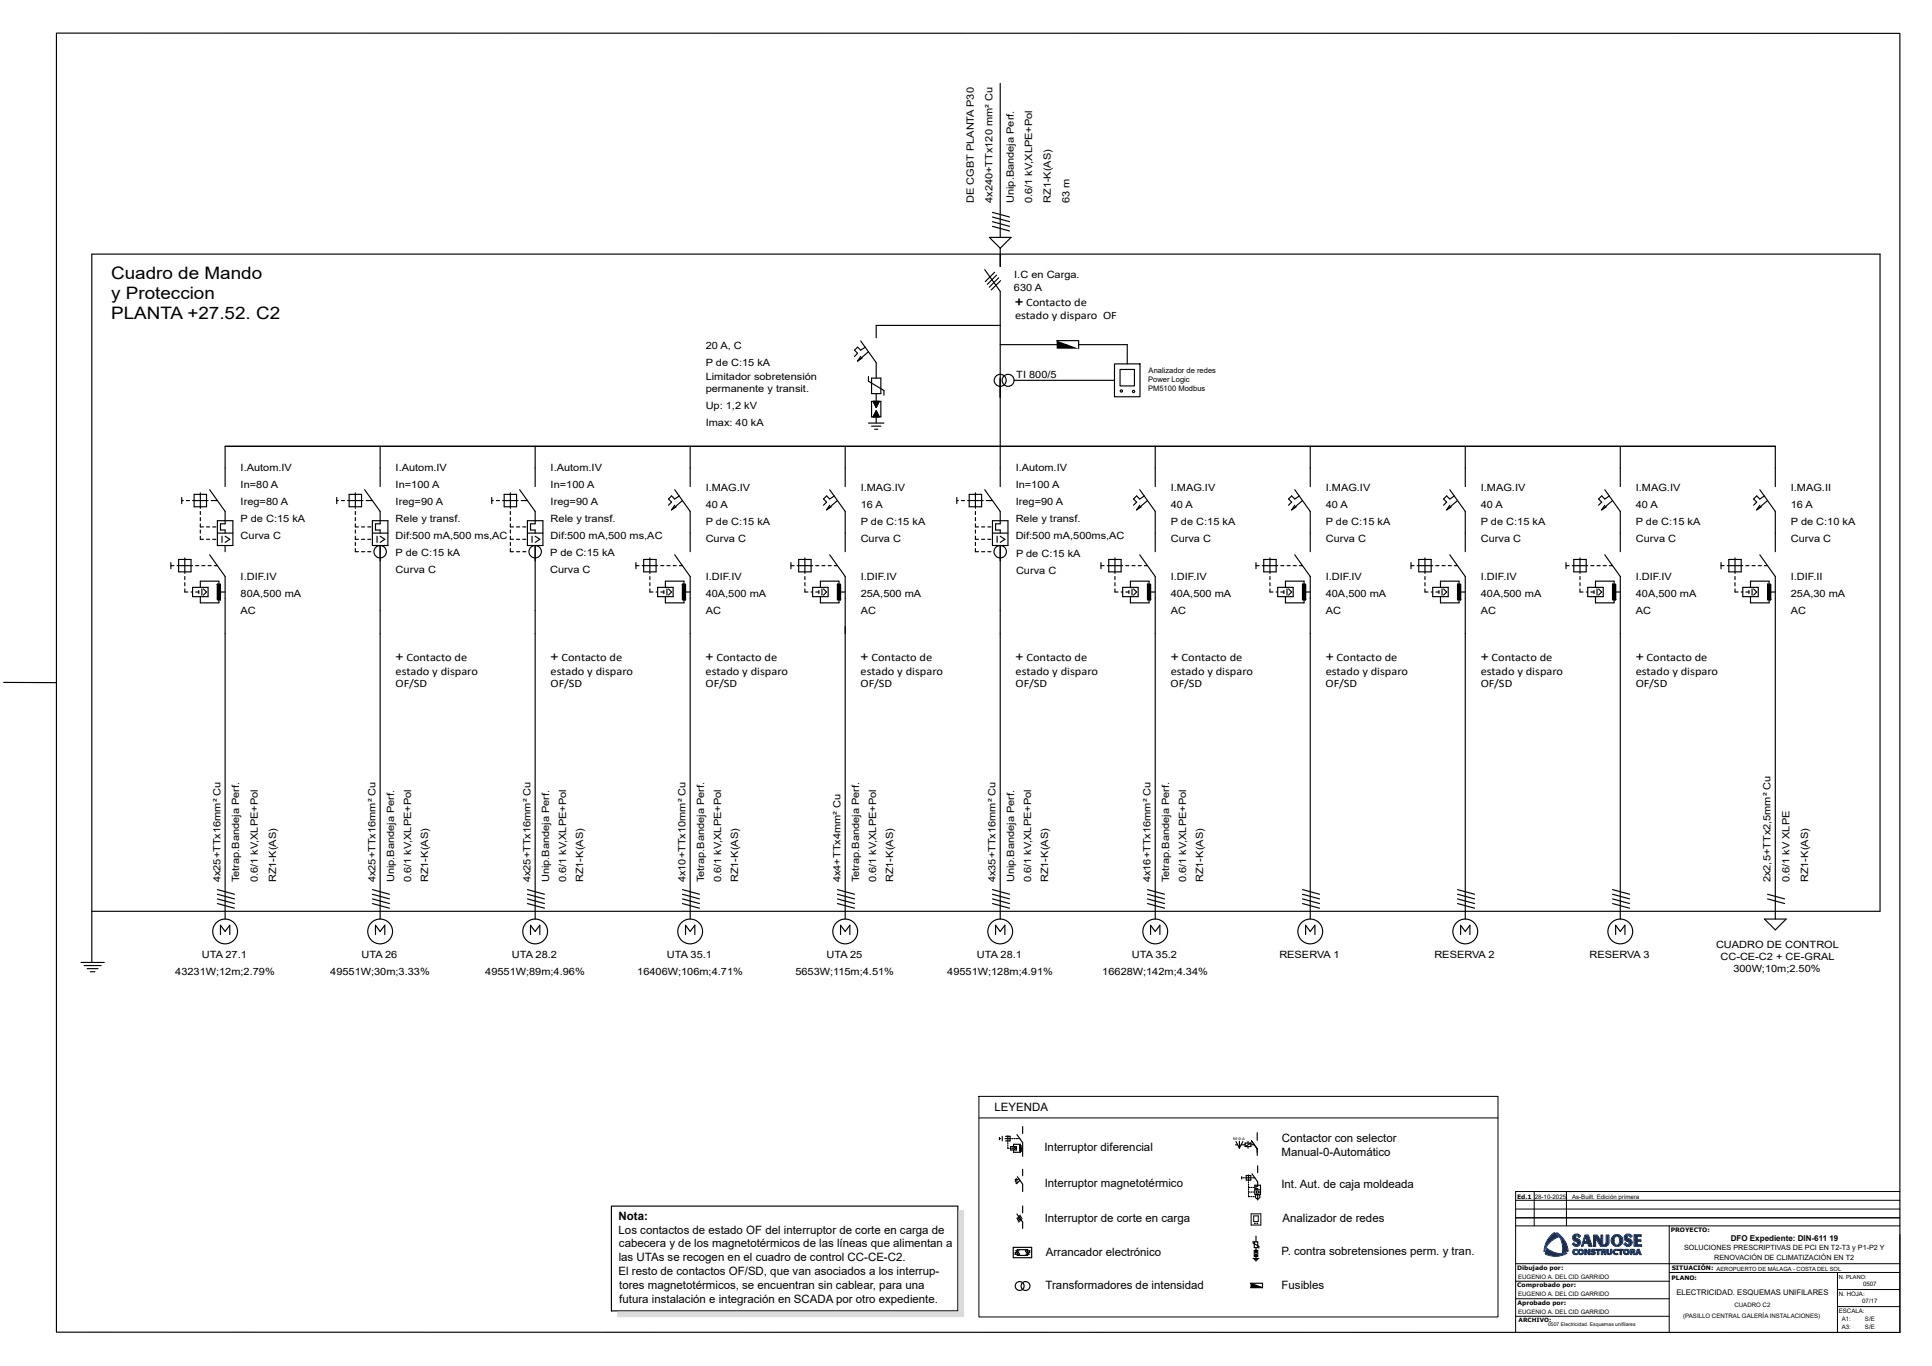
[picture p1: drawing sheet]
<svg xmlns="http://www.w3.org/2000/svg" width="420mm" height="297mm" viewBox="0 0 420 297" stroke-linecap="round" stroke-linejoin="round" font-family="sans-serif">
<!-- layer: LINEAS -->
<g fill="none" stroke="#000" stroke-width=".25">
<path d="M217.4 18.1v33.5M215.8 48.2l3.7 1M215.8 47.2l3.7 1M215.8 49.2l3.7 1M215.8 46.2l3.7 1M217.4 54v3.9M217.4 63.3v42.5M217.4 70.8h-26.9v2.6M229.7 74.1h4.8v1.7M82.6 97v8.8M116.3 97v8.8M150 97v8.8"/>
<path d="M183.7 97v8.8M220.5 82.7h21.8M251.1 97v8.8M284.8 97v8.8M318.5 97v8.8M352.2 97v8.8M48.9 105.8v-8.8h337v8.8M82.6 118.6v81.2M116.3 118.6v81.2M150 111.2v8.8M183.7 111.2v8.8M217.4 118.6v81.2"/>
<path d="M251.1 111.2v8.8M284.8 111.2v8.8M318.5 111.2v8.8M352.2 111.2v8.8M385.9 111.2v8.8M48.9 125.3v74.5M150 125.3v74.5M183.7 125.3v74.5M251.1 125.3v74.5M284.8 125.3v74.5M318.5 125.3v74.5M352.2 125.3v74.5"/>
<path d="M385.9 125.3v74.5M47.3 195.4l3.7 1.1M47.3 194.4l3.7 1M47.3 196.5l3.7 1M47.3 193.4l3.7 1M81 195.4l3.7 1.1M81 194.4l3.7 1M81 196.5l3.7 1M81 193.4l3.7 1M114.7 195.4l3.7 1.1M114.7 194.4l3.7 1M114.7 196.5l3.7 1"/>
<path d="M114.7 193.4l3.7 1M148.4 195.4l3.7 1.1M148.4 194.4l3.7 1M148.4 196.5l3.7 1M148.4 193.4l3.7 1M182.1 195.4l3.7 1.1M182.1 194.4l3.7 1M182.1 196.5l3.7 1M182.1 193.4l3.7 1M215.8 195.4l3.7 1.1M215.8 194.4l3.7 1M215.8 196.5l3.7 1"/>
<path d="M215.8 193.4l3.7 1M249.5 195.4l3.7 1.1M249.5 194.4l3.7 1M249.5 196.5l3.7 1M249.5 193.4l3.7 1M283.2 195.4l3.7 1.1M283.2 194.4l3.7 1M283.2 196.5l3.7 1M283.2 193.4l3.7 1M316.9 195.4l3.7 1.1M316.9 194.4l3.7 1M316.9 196.5l3.7 1"/>
<path d="M316.9 193.4l3.7 1M350.6 195.4l3.7 1.1M350.6 194.4l3.7 1M350.6 196.5l3.7 1M350.6 193.4l3.7 1M383.6 199.8h4.7l-2.4 2.4zM384.3 195.4l3.7 1.1M384.3 194.4l3.7 1"/>
<circle cx="217.4" cy="82.7" r="1.3"/>
<circle cx="219.2" cy="82.7" r="1.3"/>
</g>
<!-- layer: SIMBOLOS -->
<g fill="none" stroke="#000" stroke-width=".25">
<path d="M214.1 58.6l3.3 4.7M215.1 51.6h4.7l-2.4 2.4zM216.2 59.2l-2 2M216.7 59.8l-2.1 2M187.1 77.5l-.7 1M187.1 74.1l3.4 4.7v3.4M187.4 77.8l-1 .7M188.1 75.5l-1 .6-.7-.6-.6 .6 .6 .7-.6 .7M188.8 76.5l-2.4 2M217.1 60.4l-2 2M217.5 61l-2 2M188.8 81.9v1l3.4 2v1"/>
<path d="M188.8 92h3.4M189.5 82.2h2v3.4h-2zM189.5 87.3h2v3.3h-2zM189.5 92.7h2M189.8 87.3h1.4l-.7 1.3zM190.1 93.3h.7M190.5 89.3l.7 1.3h-1.4zM190.5 85.6v1.7M190.5 90.6v1.4M39.5 108.8h.3M39.5 108.2v1.3M40.5 108.8h.7"/>
<path d="M41.9 108.8h3.3M42.2 107.5h2.7v2.7h-2.7zM43.5 107.1v3.4M43.5 111.2v.7M43.5 112.5v.7M43.5 113.9v.7h.7M43.5 115.2v.7M43.5 116.6v.7h.7M44.9 117.3h.7M44.9 114.6h.7M45.6 106.5l3.3 4.7v2.7h-1v1.3h1v.7M45.9 108.8h1.4"/>
<path d="M46.2 117.3h.7M46.2 114.6h.7M47.3 113.2h3.3v5.4h-3.3zM47.3 115.9h3.3M48.3 116.6v1.3M48.9 118.6v1.4M48.9 116.6l1.1 .7-1.1 .6M73.2 108.8h.3M73.2 108.2v1.3M74.2 108.8h.7M75.6 108.8h3.3M75.9 107.5h2.7v2.7h-2.7z"/>
<path d="M77.2 116.6v.7h.7M77.2 113.9v.7h.7M77.2 107.1v3.4M77.2 111.2v.7M77.2 112.5v.7M77.2 115.2v.7M77.2 117.9v.7M77.2 119.3v.7h.7M78.6 117.3h.7M78.6 114.6h.7M78.6 120h.7M79.3 106.5l3.3 4.7v2.7h-1v1.3h1v.7"/>
<path d="M79.6 108.8h1.4M79.9 117.3h.7M79.9 114.6h.7M79.9 120h.7M81 113.2h3.3v5.4h-3.3zM81 115.9h3.3M82 116.6v1.3M82.6 116.6l1.1 .7-1.1 .6M106.9 108.8h.3M106.9 108.2v1.3M107.9 108.8h.7M109.3 108.8h3.3"/>
<path d="M109.6 107.5h2.7v2.7h-2.7zM110.9 116.6v.7h.7M110.9 113.9v.7h.7M110.9 119.3v.7h.7M110.9 107.1v3.4M110.9 111.2v.7M110.9 112.5v.7M110.9 115.2v.7M110.9 117.9v.7M112.3 117.3h.7M112.3 114.6h.7M112.3 120h.7"/>
<path d="M113 106.5l3.3 4.7v2.7h-1v1.3h1v.7M113.3 108.8h1.4M113.6 117.3h.7M113.6 114.6h.7M113.6 120h.7M114.7 113.2h3.3v5.4h-3.3zM114.7 115.9h3.3M115.7 116.6v1.3M116.3 116.6l1.1 .7-1.1 .6M146.7 109.8l-.7 1.1M146.7 106.5l3.3 4.7M147 110.2l-1 .7"/>
<path d="M147.7 107.8l-1 .7-.7-.7-.7 .7 .7 .7-.7 .6M148.4 108.8l-2.4 2.1M180.4 109.8l-.7 1.1M180.4 106.5l3.3 4.7M180.7 110.2l-1 .7M181.4 107.8l-1 .7-.7-.7-.7 .7 .7 .7-.7 .6M182.1 108.8l-2.4 2.1M208 108.8h.3M208 108.2v1.3M209 108.8h.7M210.4 108.8h3.3M210.7 107.5h2.7v2.7h-2.7z"/>
<path d="M212 116.6v.7h.7M212 113.9v.7h.7M212 119.3v.7h.7M212 107.1v3.4M212 111.2v.7M212 112.5v.7M212 115.2v.7M212 117.9v.7M213.4 117.3h.7M213.4 114.6h.7M213.4 120h.7M214.1 106.5l3.3 4.7v2.7h-1v1.3h1v.7"/>
<path d="M214.4 108.8h1.4M214.7 117.3h.7M214.7 114.6h.7M214.7 120h.7M215.8 113.2h3.3v5.4h-3.3zM215.8 115.9h3.3M216.8 116.6v1.3M217.4 116.6l1 .7-1 .6M247.8 109.8l-.7 1.1M247.8 106.5l3.3 4.7M248.1 110.2l-1 .7M248.8 107.8l-1 .7-.7-.7-.7 .7 .7 .7-.7 .6"/>
<path d="M249.5 108.8l-2.4 2.1M281.5 109.8l-.7 1.1M281.5 106.5l3.3 4.7M281.8 110.2l-1 .7M282.5 107.8l-1 .7-.7-.7-.7 .7 .7 .7-.7 .6M283.2 108.8l-2.4 2.1M315.2 109.8l-.7 1.1M315.2 106.5l3.3 4.7M315.5 110.2l-1 .7M316.2 107.8l-1 .7-.7-.7-.7 .7 .7 .7-.7 .6M316.9 108.8l-2.4 2.1M348.9 109.8l-.7 1.1"/>
<path d="M348.9 106.5l3.3 4.7M349.2 110.2l-1 .7M349.9 107.8l-1 .7-.7-.7-.7 .7 .7 .7-.7 .6M350.6 108.8l-2.4 2.1M382.6 109.8l-.7 1.1M382.6 106.5l3.3 4.7M382.9 110.2l-1 .7M383.6 107.8l-1 .7-.7-.7-.7 .7 .7 .7-.7 .6M384.3 108.8l-2.4 2.1M37.1 123h.7M37.1 122.3v1.4M38.5 123h3.4"/>
<path d="M38.8 121.6h2.7v2.7h-2.7zM40.2 121.3v3.4M40.2 125.3v.7M40.2 126.7v.7M40.2 128v.7h.7M41.5 128.7h.4M41.9 127.7h3.3v2h-3.3zM42.5 123h.7M42.5 128.7h.7M43.2 128.4v.7M43.5 129.7v1.4h4.1v-.7M43.9 123h.7"/>
<path d="M43.9 128v1.4M44.2 128l.7 .7-.7 .7M45.2 123h.7M45.6 120.6l3.3 4.7M46.6 123h.7M47.3 127h.6v3.4zM47.3 127l.6 3.4h-.6zM47.6 127v-.6h-4.1v1.3M47.9 128.7h1M138.2 123h.7M138.2 122.3v1.4M139.6 123h3.4"/>
<path d="M139.9 121.6h2.7v2.7h-2.7zM141.3 128v.7h.7M141.3 121.3v3.4M141.3 125.3v.7M141.3 126.7v.7M142.6 128.7h.4M143 127.7h3.3v2h-3.3zM143.6 123h.7M143.6 128.7h.7M144.3 128.4v.7M144.6 129.7v1.4h4.1v-.7M145 123h.7"/>
<path d="M145 128v1.4M145.3 128l.7 .7-.7 .7M146.3 123h.7M146.7 120.6l3.3 4.7M147.7 123h.7M148.4 127h.6v3.4zM148.4 127l.6 3.4h-.6zM148.7 127v-.6h-4.1v1.3M149 128.7h1M171.9 123h.7M171.9 122.3v1.4M173.3 123h3.4"/>
<path d="M173.6 121.6h2.7v2.7h-2.7zM175 128v.7h.7M175 121.3v3.4M175 125.3v.7M175 126.7v.7M176.3 128.7h.4M176.7 127.7h3.3v2h-3.3zM177.3 123h.7M177.3 128.7h.7M178 128.4v.7M178.3 129.7v1.4h4.1v-.7M178.7 123h.7"/>
<path d="M178.7 128v1.4M179 128l.7 .7-.7 .7M180 123h.7M180.4 120.6l3.3 4.7M181.4 123h.7M182.1 127h.6v3.4zM182.1 127l.6 3.4h-.6zM182.4 127v-.6h-4.1v1.3M182.7 128.7h1M239.3 123h.7M239.3 122.3v1.4M240.7 123h3.4"/>
<path d="M241 121.6h2.7v2.7h-2.7zM242.4 128v.7h.6M242.4 121.3v3.4M242.4 125.3v.7M242.4 126.7v.7M243.7 128.7h.4M244.1 127.7h3.3v2h-3.3zM244.7 123h.7M244.7 128.7h.7M245.4 128.4v.7M245.7 129.7v1.4h4.1v-.7M246.1 123h.7"/>
<path d="M246.1 128v1.4M246.4 128l.7 .7-.7 .7M247.4 123h.7M247.8 120.6l3.3 4.7M248.8 123h.7M249.5 127h.6v3.4zM249.5 127l.6 3.4h-.6zM249.8 127v-.6h-4.1v1.3M250.1 128.7h1M273 123h.7M273 122.3v1.4M274.4 123h3.4"/>
<path d="M274.7 121.6h2.7v2.7h-2.7zM276.1 128v.7h.6M276.1 121.3v3.4M276.1 125.3v.7M276.1 126.7v.7M277.4 128.7h.4M277.8 127.7h3.3v2h-3.3zM278.4 123h.7M278.4 128.7h.7M279.1 128.4v.7M279.4 129.7v1.4h4.1v-.7M279.8 123h.7"/>
<path d="M279.8 128v1.4M280.1 128l.7 .7-.7 .7M281.1 123h.7M281.5 120.6l3.3 4.7M282.5 123h.7M283.2 127h.6v3.4zM283.2 127l.6 3.4h-.6zM283.5 127v-.6h-4.1v1.3M283.8 128.7h1M306.7 123h.7M306.7 122.3v1.4M308.1 123h3.4"/>
<path d="M308.4 121.6h2.7v2.7h-2.7zM309.8 128v.7h.6M309.8 121.3v3.4M309.8 125.3v.7M309.8 126.7v.7M311.1 128.7h.4M311.5 127.7h3.3v2h-3.3zM312.1 123h.7M312.1 128.7h.7M312.8 128.4v.7M313.1 129.7v1.4h4.1v-.7M313.5 123h.7"/>
<path d="M313.5 128v1.4M313.8 128l.7 .7-.7 .7M314.8 123h.7M315.2 120.6l3.3 4.7M316.2 123h.7M316.9 127h.6v3.4zM316.9 127l.6 3.4h-.6zM317.2 127v-.6h-4.1v1.3M317.5 128.7h1M340.4 123h.7M340.4 122.3v1.4M341.8 123h3.4"/>
<path d="M342.1 121.6h2.7v2.7h-2.7zM343.5 128v.7h.6M343.5 121.3v3.4M343.5 125.3v.7M343.5 126.7v.7M344.8 128.7h.4M345.2 127.7h3.3v2h-3.3zM345.8 123h.7M345.8 128.7h.7M346.5 128.4v.7M346.8 129.7v1.4h4.1v-.7M347.2 123h.7"/>
<path d="M347.2 128v1.4M347.5 128l.7 .7-.7 .7M348.5 123h.7M348.9 120.6l3.3 4.7M349.9 123h.7M350.6 127h.6v3.4zM350.6 127l.6 3.4h-.6zM350.9 127v-.6h-4.1v1.3M351.2 128.7h1M374.1 123h.7M374.1 122.3v1.4M375.5 123h3.4"/>
<path d="M375.8 121.6h2.7v2.7h-2.7zM377.2 128v.7h.6M377.2 121.3v3.4M377.2 125.3v.7M377.2 126.7v.7M378.5 128.7h.4M378.9 127.7h3.3v2h-3.3zM379.5 123h.7M379.5 128.7h.7M380.2 128.4v.7M380.5 129.7v1.4h4.1v-.7M380.9 123h.7"/>
<path d="M380.9 128v1.4M381.2 128l.7 .7-.7 .7M382.2 123h.7M382.6 120.6l3.3 4.7M383.6 123h.7M384.3 127h.6v3.4zM384.3 127l.6 3.4h-.6zM384.6 127v-.6h-4.1v1.3M384.9 128.7h1M47.9 203.2v-2l1 1.3 1.1-1.3v2M81.6 203.2v-2l1 1.3 1.1-1.3v2M115.3 203.2v-2l1 1.3 1.1-1.3v2"/>
<path d="M149 203.2v-2l1 1.3 1-1.3v2M182.7 203.2v-2l1 1.3 1-1.3v2M216.4 203.2v-2l1 1.3 1-1.3v2M250.1 203.2v-2l1 1.3 1-1.3v2M283.8 203.2v-2l1 1.3 1-1.3v2M317.5 203.2v-2l1 1.3 1-1.3v2M351.2 203.2v-2l1 1.3 1-1.3v2"/>
<circle cx="82.6" cy="120" r="1.35"/>
<circle cx="116.3" cy="120" r="1.35"/>
<circle cx="217.4" cy="120" r="1.35"/>
<circle cx="48.9" cy="202.5" r="2.7"/>
<circle cx="82.6" cy="202.5" r="2.7"/>
<circle cx="116.3" cy="202.5" r="2.7"/>
<circle cx="150" cy="202.5" r="2.7"/>
<circle cx="183.7" cy="202.5" r="2.7"/>
<circle cx="217.4" cy="202.5" r="2.7"/>
<circle cx="251.1" cy="202.5" r="2.7"/>
<circle cx="284.8" cy="202.5" r="2.7"/>
<circle cx="318.5" cy="202.5" r="2.7"/>
<circle cx="352.2" cy="202.5" r="2.7"/>
</g>
<!-- layer: 0 -->
<g fill="none" stroke="#000" stroke-width=".25">
<path d="M217.4 74.9h14.5M234.5 74.9h10.6v4.2M242.3 79.1h5.5v7.2h-5.5zM243.5 80.3h3.1v3.6h-3.1z"/>
<circle cx="243.8" cy="85" r=".25"/>
<circle cx="246.4" cy="85.1" r=".25"/>
</g>
<!-- layer: SIMBOLOS -->
<g fill="none" stroke="#000" stroke-width=".22">
<path d="M189.8 87.3h1.4l-.7 1.3zM190.5 89.3l.7 1.3h-1.4zM47.3 127h.6v3.4zM47.3 127l.6 3.4h-.6zM148.4 127h.6v3.4zM148.4 127l.6 3.4h-.6zM182.1 127h.6v3.4zM182.1 127l.6 3.4h-.6zM249.5 127h.6v3.4zM249.5 127l.6 3.4h-.6zM283.2 127h.6v3.4zM283.2 127l.6 3.4h-.6z"/>
<path d="M316.9 127h.6v3.4zM316.9 127l.6 3.4h-.6zM350.6 127h.6v3.4zM350.6 127l.6 3.4h-.6zM384.3 127h.6v3.4zM384.3 127l.6 3.4h-.6z"/>
</g>
<g fill="#000">
<path d="M189.8 87.3h1.4l-.7 1.3zM190.5 89.3l.7 1.3h-1.4zM47.3 127h.6v3.4zM47.3 127l.6 3.4h-.6zM148.4 127h.6v3.4zM148.4 127l.6 3.4h-.6zM182.1 127h.6v3.4zM182.1 127l.6 3.4h-.6zM249.5 127h.6v3.4zM249.5 127l.6 3.4h-.6zM283.2 127h.6v3.4zM283.2 127l.6 3.4h-.6z"/>
<path d="M316.9 127h.6v3.4zM316.9 127l.6 3.4h-.6zM350.6 127h.6v3.4zM350.6 127l.6 3.4h-.6zM384.3 127h.6v3.4zM384.3 127l.6 3.4h-.6z"/>
</g>
<!-- layer: RECUADRO -->
<path d="M20 198.1h388.7v-142.8h-388.7v154M17.6 209.3h5.1M18.3 209.9h3.7M18.9 210.6h2.4M19.6 211.3h1" fill="none" stroke="#000" stroke-width=".25"/>
<!-- layer: LINEAS -->
<path d="M229.7 74.1l4.8 1.7h-4.8z" fill="#000"/>
<!-- layer: Cajetin -->
<path d="M12.3 7.2l400.7 .1v282.4l-400.7-.1z" fill="none" stroke="#000" stroke-width=".25"/>
<g fill="none" stroke="#000" stroke-width=".22">
<path d="M333.5 259.1v7.4M340.5 259.1v7.4M413 259.1h-83.5v30.6M329.5 274.8h83.5M329.5 264.8h83.5M329.5 262.9h83.5M329.5 278.6h33.4M329.5 266.5h83.5M362.9 276.7h50.1M362.9 266.5v23.2M399.5 276.7v13M413 268.4v21.3"/>
<path d="M329.5 286.2h33.4M399.5 280.4h13.5M399.5 284.1h13.5"/>
</g>
<path d="M337.2 268.6a5 5 0 0 0-1.5 3.5 5.2 5.2 0 0 1 3.1-3.2l-.3-.5a.6 .6 0 0 0-.6-.3 .6 .6 0 0 0-.5 .3zM338.4 268.1a5.2 5.2 0 0 1 1.3 4.2h.5a.6 .6 0 0 0 .6-.3 .6 .6 0 0 0 0-.7 5 5 0 0 0-2.4-3.2zM336.3 271.4l-.2 .5a.6 .6 0 0 0-.1 .7 .6 .6 0 0 0 .6 .3 5 5 0 0 0 4-.4 5.2 5.2 0 0 1-4.3-1.1z" fill-rule="evenodd" fill="#082f6d"/>
<path d="M336.3 271.4a5.2 5.2 0 0 0 4.3 1.1 5 5 0 0 1-4.6 .1zM337.4 268.4l.5-.4 .9 .9a5.2 5.2 0 0 0-3.1 3.2 5 5 0 0 1 1.7-3.7zM338.4 268.1a5 5 0 0 1 2.5 3.9l-1.2 .3a5.2 5.2 0 0 0-1.3-4.2z" fill="none" stroke="#082f6d" stroke-width=".25"/>
<path d="M342.1 268.5a1.01 1.01 0 0 1 1.5 .3l-.3 .2-.1-.1a.34 .34 0 0 0-.6-.2 .34 .34 0 0 0 .1 .6 .9 .9 0 0 1 .7 1.4 .9 .9 0 0 1-1.6-.2l.3-.3a.4 .4 0 0 0 .5 .4 .4 .4 0 0 0 .3-.4l-.1-.1a.94 .94 0 0 1-.8-.6 .94 .94 0 0 1 .1-1z" fill-rule="evenodd" fill="#082f6d"/>
<path d="M342.2 268.5l.6-.2 .4 .1 .4 .4-.3 .2a.44 .44 0 0 0-.4-.3 .44 .44 0 0 0-.4 .2l.1 .3a.91 .91 0 0 1 .9 .7 .91 .91 0 0 1-.6 1.1h-.5l-.6-.5 .3-.3 .3 .3 .4 .1 .2-.2-.1-.3a1.22 1.22 0 0 1-1-1.2z" fill="none" stroke="#082f6d" stroke-width=".25"/>
<path d="M344.6 269.1l.4 .8h-.6zM344.6 268.5l-.8 2.5h.3l.2-.7h.9l.2 .7h.7l-.8-2.5z" fill-rule="evenodd" fill="#082f6d"/>
<path d="M344.6 268.5h.7l.8 2.5h-.7l-.2-.7h-.9l-.2 .7h-.3zM344.6 269.1l.4 .8h-.6z" fill="none" stroke="#082f6d" stroke-width=".25"/>
<path d="M346.4 268.5h.8l.9 1.3-.1-1.3h.4v2.5h-.4l-1.2-1.8 .1 1.8h-.5z" fill-rule="evenodd" fill="#082f6d"/>
<path d="M346.4 268.5h.8l.9 1.3-.1-1.3h.4v2.5h-.4l-1.2-1.8 .1 1.8h-.5z" fill="none" stroke="#082f6d" stroke-width=".25"/>
<path d="M353.3 268.5a1.01 1.01 0 0 1 1.5 .3l-.3 .2-.1-.1a.34 .34 0 0 0-.5-.2 .34 .34 0 0 0 .1 .6 .9 .9 0 0 1 .6 1.4 .9 .9 0 0 1-1.6-.2l.4-.3a.4 .4 0 0 0 .4 .4 .4 .4 0 0 0 .4-.4l-.1-.1a.94 .94 0 0 1-.9-.6 .94 .94 0 0 1 .1-1z" fill-rule="evenodd" fill="#082f6d"/>
<path d="M353.4 268.5l.6-.2 .4 .1 .4 .4-.3 .2a.44 .44 0 0 0-.3-.3 .44 .44 0 0 0-.5 .2l.1 .3a.91 .91 0 0 1 .9 .7 .91 .91 0 0 1-.6 1.1h-.4l-.7-.5 .4-.3 .3 .3 .3 .1 .2-.2-.1-.3a1.22 1.22 0 0 1-1-1.2z" fill="none" stroke="#082f6d" stroke-width=".25"/>
<path d="M355.2 268.5h1.6v.3h-.9v.7h.8v.4h-.8v.7h1v.4h-1.7z" fill-rule="evenodd" fill="#082f6d"/>
<path d="M355.2 268.5h1.6v.3h-.9v.7h.8v.4h-.8v.7h1v.4h-1.7z" fill="none" stroke="#082f6d" stroke-width=".25"/>
<path d="M350.2 269.7a1.3 1.3 0 0 1 2.6 0 1.3 1.3 0 0 1-2.6 0zM351.2 268.8a1.14 1.14 0 0 0 .4 1.9 1.21 1.21 0 0 0-.1-2z" fill-rule="evenodd" fill="#082f6d"/>
<g fill="none" stroke="#082f6d" stroke-width=".25">
<path d="M351.2 268.8h.1a.95 .95 0 0 1 .7 1.4 .54 .54 0 0 1-.5 .6 .54 .54 0 0 1-.5-.6l-.1-.8z"/>
<circle cx="351.5" cy="269.7" r="1.27"/>
</g>
<path d="M352.9 272.2a.65 .65 0 0 0 1.3 0 .65 .65 0 0 0-1.3 0zM353.2 272.2a.4 .4 0 0 0 .8 0 .4 .4 0 0 0-.8 0zM351.8 271.6v.3h.4v.9h.3v-.9h.4v-.3zM350.8 271.8l.6-.2 .3 .1-.1 .2a.43 .43 0 0 0-.5 0 .43 .43 0 0 0 0 .6 .43 .43 0 0 0 .5 0l.1 .2a.64 .64 0 0 1-.8 0 .64 .64 0 0 1-.1-.9zM349.3 271.6h.3v.8l.3 .2 .2-.2v-.8h.3v.7a.57 .57 0 0 1-.5 .5 .57 .57 0 0 1-.6-.5zM346.9 271.6v.3h.4v.9h.3v-.9h.4v-.3zM345.9 271.8v.3l.6 .4h-.6v.2a.5 .5 0 0 0 .6 .1 .5 .5 0 0 0 .2-.6l-.5-.3h.5v-.2l-.4-.1zM343 272.2a.65 .65 0 0 0 1.3 0 .65 .65 0 0 0-1.3 0zM343.3 272.2a.4 .4 0 0 0 .8 0 .4 .4 0 0 0-.8 0zM342 271.8l.6-.2 .3 .1v.2a.42 .42 0 0 0-.6 0 .42 .42 0 0 0 0 .6 .42 .42 0 0 0 .6 0v.2a.64 .64 0 0 1-.8 0 .64 .64 0 0 1-.1-.9zM354.7 271.8l.1 .4a.22 .22 0 0 0 .3-.1 .22 .22 0 0 0-.1-.3 .22 .22 0 0 0-.3 0zM354.4 271.7v1.1h.3l.1-.5 .2 .1 .1 .4h.3l-.3-.6 .3-.1-.1-.3zM348.4 271.8l.1 .4a.22 .22 0 0 0 .3-.1 .22 .22 0 0 0-.1-.3 .22 .22 0 0 0-.3 0zM348.1 271.7v1.1h.3l.1-.5 .2 .1 .1 .4h.3l-.3-.6 .3-.1-.1-.3zM344.5 271.6h.4l.5 .8v-.8h.2v1.2h-.3l-.5-.9v.9h-.3z" fill-rule="evenodd" fill="#082f6d"/>
<g fill="none" stroke="#082f6d" stroke-width=".25">
<path d="M342 271.9l.7-.3 .2 .1v.2a.42 .42 0 0 0-.6 0 .42 .42 0 0 0 0 .6 .42 .42 0 0 0 .6 0v.2l-.5 .1a.56 .56 0 0 1-.4-.9zM344.5 271.6h.4l.5 .8v-.8h.2v1.2h-.3l-.5-.9v.9h-.3zM346.3 272a.39 .39 0 0 1 .5 .4 .39 .39 0 0 1-.5 .4l-.4-.1v-.2l.5 .1M346.3 271.8l.4 .1v-.2a.5 .5 0 0 0-.5-.1 .5 .5 0 0 0-.3 .5l.5 .2M346.9 271.6h1.1v.3h-.4v.9h-.3v-.9h-.4zM348.1 271.7a.62 .62 0 0 1 1 .3l-.3 .2 .3 .6h-.3l-.3-.5-.1 .5h-.3zM348.4 271.8h.3a.21 .21 0 0 1 0 .3 .21 .21 0 0 1-.3 .1zM349.3 271.6h.3v.8l.3 .2 .2-.2v-.8h.3v.7a.57 .57 0 0 1-.5 .5 .57 .57 0 0 1-.6-.5zM350.7 271.9l.8-.3 .2 .1-.1 .2a.42 .42 0 0 0-.5 0 .42 .42 0 0 0 0 .6 .42 .42 0 0 0 .5 0l.1 .2-.5 .1a.56 .56 0 0 1-.5-.9zM351.8 271.6h1.1v.3h-.4v.9h-.3v-.9h-.4zM354.4 271.7a.62 .62 0 0 1 1 .3l-.3 .2 .3 .6h-.3l-.3-.5-.1 .5h-.3zM354.7 271.8h.3a.21 .21 0 0 1 0 .3 .21 .21 0 0 1-.3 .1z"/>
<circle cx="343.6" cy="272.2" r=".61"/>
<circle cx="343.7" cy="272.2" r=".37"/>
<circle cx="353.5" cy="272.2" r=".61"/>
<circle cx="353.6" cy="272.2" r=".37"/>
</g>
<path d="M346.3 271.8v.2" fill="none" stroke="#082f6d" stroke-width=".22"/>
<path d="M346.4 272.3v.3" fill="none" stroke="#082f6d" stroke-width=".23"/>
<path d="M356 271.6l-.5 1.2h.4l.1-.3h.4l.1 .3h.3l-.5-1.2zM356.2 271.8l.1 .5h-.3z" fill-rule="evenodd" fill="#082f6d"/>
<path d="M356 271.6h.3l.5 1.2h-.3l-.1-.3h-.4l-.1 .3h-.4zM356.2 271.8l.1 .5h-.3z" fill="none" stroke="#082f6d" stroke-width=".25"/>
<path d="M349.2 268.5h.6v1.7a.85 .85 0 0 1-1.2 .7v-.3h.4l.2-.3z" fill-rule="evenodd" fill="#082f6d"/>
<path d="M349.2 268.5h.6v1.7a.85 .85 0 0 1-1.2 .7v-.3h.4l.1-.2z" fill="none" stroke="#082f6d" stroke-width=".25"/>
<!-- layer: 0 -->
<path d="M.8 148.4h11.5" fill="none" stroke="#000" stroke-width=".25"/>
<!-- layer: Cajetin -->
<path d="M329.5 261h83.5M329.5 282.4h33.4" fill="none" stroke="#000" stroke-width=".22"/>
<!-- layer: TEXTO -->
<path d="M132.9 262.2h75.3v22.8h-75.3z" fill="none" stroke="#000" stroke-width=".25"/>
<path d="M208.5 263.2h1v23.1l-1-1z" fill="none" stroke="#dbdbdb" stroke-width=".22"/>
<path d="M208.5 263.2h1v23.1l-1-1z" fill="#dbdbdb"/>
<path d="M134.3 285.3h74.2l1 1h-75.2z" fill="none" stroke="#dbdbdb" stroke-width=".22"/>
<path d="M134.3 285.3h74.2l1 1h-75.2z" fill="#dbdbdb"/>
<!-- layer: RF-IE-DIBUJO SIMBOLOS -->
<g fill="none" stroke="#000" stroke-width=".22">
<path d="M272 263.9h2.1v2.5h-2.1zM272.5 264.4h1v1.2h-1z"/>
<circle cx="272.8" cy="266" r=".08"/>
<circle cx="273.3" cy="266" r=".08"/>
</g>
<!-- layer: RF-IE-TEXTO -->
<path d="M212.8 238.4h112.9v47.9h-112.9zM212.8 243.1h112.9" fill="none" stroke="#000" stroke-width=".22"/>
<!-- layer: SIMBOLOS -->
<g fill="none" stroke="#000" stroke-width=".25">
<path d="M217.3 247.6h.2M217.3 247.3v.5M217.9 247.1v1M218.5 247.6h1.2M218.6 247.1h1v1h-1M219.1 246.9v1.3M219.1 248.4v.3M219.1 248.9v.3M219.1 249.4v.3h.2M219.6 249.7h.1M219.7 249.3h1.3v.7h-1.3zM220 247.6h.2"/>
<path d="M220 249.7h.2M220.2 249.5v.3M220.3 250v.5h1.5v-.2M220.5 247.6h.2M220.5 249.4v.5M220.6 249.4l.2 .3-.2 .2M221 247.6h.2M221.1 246.7l1.2 1.7M221.2 257l-.3 .3M221.2 255.8l1.1 1.7M221.3 257.1l-.4 .2M221.4 247.6h.3"/>
<path d="M221.5 256.3l-.3 .2-.3-.2-.2 .2 .2 .3-.2 .2M221.7 249h.2v1.3zM221.7 249l.2 1.3h-.2zM221.7 256.6l-.8 .7M221.8 249v-.2h-1.5v.5M221.9 249.7h.4M269.9 256.1h.2M269.9 255.8v.5M270.3 256.1h.3M270.8 256.1h1.2M270.9 255.6h1v1h-1zM271.3 248.2v.3"/>
<path d="M271.3 249.3v.4M271.4 255.5v1.2M271.4 256.9v.3M271.4 257.4v.3M271.4 257.9v.3h.3M271.4 258.4v.3M271.4 258.9v.3h.3M271.4 259.4v.3M271.4 259.9v.3h.3M271.9 259.2h.3M271.9 258.2h.3M271.9 248.5h-1.2v.8"/>
<path d="M271.9 248.5v.8h-1.2M271.9 248.5l-1.2 .8M271.9 248.9h.8M272.1 248l1.2 1.8M272.2 255.2l1.2 1.7v1h-.4v.5h.4v.3M272.3 256.1h.5M272.4 259.2h.3M272.4 258.2h.3M272.8 257.7h1.2v2h-1.2zM272.8 258.7h1.2M273.2 258.9v.5M273.4 258.9l.4 .3-.4 .2"/>
<path d="M221.1 264l1.2 1.7v1.4M221.8 264.2l-.7 .8M221.9 264.5l-.7 .7M222.1 264.7l-.8 .8M222.2 265l-.8 .7M271.9 260.2h.3M272.4 260.2h.3M272.4 269.9v.4l1.3 .7v.4M272.4 273.6h1.3M272.7 270h.7v1.3h-.7zM272.7 271.9h.7v1.2h-.7zM272.7 273.9h.7"/>
<path d="M272.8 271.9h.5l-.3 .5zM272.9 274.1h.3M273 272.6l.3 .5h-.5zM273 268.8v1.2M273 271.3v.6M273 273.1v.5"/>
<circle cx="273.4" cy="260.2" r=".5"/>
</g>
<!-- layer: LINEAS -->
<g fill="none" stroke="#000" stroke-width=".25">
<path d="M222.3 245v1.4M222.3 248.4v3M222.3 254.2v1.4M222.3 257.5v1.6M273.3 249.8v1.4M273.4 253.5v1.5M273.4 259.7v1.2M220.3 271.2h4v2.3h-4zM220.7 272.3h.2M220.8 272h.7M221.2 271.7h2.2v1.3h-2.2zM221.2 272l.5 .7h-1z"/>
<path d="M222.3 262.2v1.5M222.9 272h1l-.5 .7zM223 272.7h.8M223.7 272.3h.2M271.8 280h2.7M271.8 279h2.7v1z"/>
<circle cx="221.7" cy="279.6" r=".97"/>
<circle cx="222.9" cy="279.6" r=".97"/>
</g>
<!-- layer: SIMBOLOS -->
<path d="M221.7 249h.2v1.3zM221.7 249l.2 1.3h-.2zM272.8 271.9h.5l-.3 .5zM273 272.6l.3 .5h-.5z" fill="none" stroke="#000" stroke-width=".22"/>
<path d="M221.7 249h.2v1.3zM221.7 249l.2 1.3h-.2zM272.8 271.9h.5l-.3 .5zM273 272.6l.3 .5h-.5z" fill="#000"/>
<!-- layer: 0 -->
<path d="M268.6 248.9h.5M268.7 248.2l.7 1.4M269.4 248.1v1.5M269.8 248.9h.9M270.2 248.2l-.8 1.4M273.3 246.3v1.6" fill="none" stroke="#000" stroke-width=".25"/>
<!-- layer: LINEAS -->
<path d="M271.8 279l2.7 1h-2.7z" fill="#000"/>
<g font-size="3.7">
<text x="24.2" y="60.6">Cuadro de Mando</text>
<text x="24.2" y="64.9">y Proteccion</text>
<text x="24.2" y="69.3">PLANTA +27.52. C2</text>
</g>
<g font-size="3.2">
<text x="220.7" y="66.6">+</text>
<text x="86" y="143.8">+</text>
<text x="119.7" y="143.8">+</text>
<text x="153.4" y="143.8">+</text>
<text x="187.1" y="143.8">+</text>
<text x="220.8" y="143.8">+</text>
<text x="254.5" y="143.8">+</text>
<text x="288.2" y="143.8">+</text>
<text x="321.9" y="143.8">+</text>
<text x="355.6" y="143.8">+</text>
</g>
<g font-size="2.5">
<text x="220.7" y="69.4">estado y disparo OF</text>
<text x="223.1" y="66.6">Contacto de</text>
<text x="88.4" y="143.8">Contacto de</text>
<text x="122.1" y="143.8">Contacto de</text>
<text x="155.8" y="143.8">Contacto de</text>
<text x="189.5" y="143.8">Contacto de</text>
<text x="223.2" y="143.8">Contacto de</text>
<text x="256.9" y="143.8">Contacto de</text>
<text x="290.6" y="143.8">Contacto de</text>
<text x="324.3" y="143.8">Contacto de</text>
<text x="357.9" y="143.8">Contacto de</text>
<text x="86" y="149.5">OF/SD</text>
<text x="86" y="146.7">estado y disparo</text>
<text x="119.7" y="149.5">OF/SD</text>
<text x="119.7" y="146.7">estado y disparo</text>
<text x="153.4" y="149.5">OF/SD</text>
<text x="153.4" y="146.7">estado y disparo</text>
<text x="187.1" y="149.5">OF/SD</text>
<text x="187.1" y="146.7">estado y disparo</text>
<text x="220.8" y="149.5">OF/SD</text>
<text x="220.8" y="146.7">estado y disparo</text>
<text x="254.5" y="149.5">OF/SD</text>
<text x="254.5" y="146.7">estado y disparo</text>
<text x="288.2" y="149.5">OF/SD</text>
<text x="288.2" y="146.7">estado y disparo</text>
<text x="321.9" y="149.5">OF/SD</text>
<text x="321.9" y="146.7">estado y disparo</text>
<text x="355.6" y="149.5">OF/SD</text>
<text x="355.6" y="146.7">estado y disparo</text>
<text x="216.2" y="241.6">LEYENDA</text>
<text x="227.1" y="250.3">Interruptor diferencial</text>
<text x="278.6" y="251.3">Manual-0-Automático</text>
<text x="278.7" y="248.3">Contactor con selector</text>
<text x="227.1" y="258">Interruptor magnetotérmico</text>
<text x="278.6" y="258.2">Int. Aut. de caja moldeada</text>
<text x="134.5" y="265.2">Nota:</text>
<text x="134.5" y="268.2">Los contactos de estado OF del interruptor de corte en carga de</text>
<text x="227.1" y="265.7">Interruptor de corte en carga</text>
<text x="278.8" y="265.7">Analizador de redes</text>
<text x="134.5" y="274.2">las UTAs se recogen en el cuadro de control CC-CE-C2.</text>
<text x="134.6" y="271.2">cabecera y de los magnetotérmicos de las líneas que alimentan a</text>
<text x="227.4" y="273">Arrancador electrónico</text>
<text x="278.6" y="272.8">P. contra sobretensiones perm. y tran.</text>
<text x="134.5" y="277.2">El resto de contactos OF/SD, que van asociados a los interrup-</text>
<text x="134.6" y="280.2">tores magnetotérmicos, se encuentran sin cablear, para una</text>
<text x="227.3" y="280.2">Transformadores de intensidad</text>
<text x="278.6" y="280.4">Fusibles</text>
<text x="134.6" y="283.2">futura instalación e integración en SCADA por otro expediente.</text>
</g>
<g font-size="2.2">
<text x="211.7" y="44.2" transform="rotate(-90 211.7 44.2)">DE CGBT PLANTA P30</text>
<text x="215.8" y="44.2" transform="rotate(-90 215.8 44.2)">4x240+TTx120 mm² Cu</text>
<text x="220.4" y="44.2" transform="rotate(-90 220.4 44.2)">Unip.Bandeja Perf.</text>
<text x="224.4" y="44.2" transform="rotate(-90 224.4 44.2)">0.6/1 kV,XLPE+Pol</text>
<text x="228.5" y="44.2" transform="rotate(-90 228.5 44.2)">RZ1-K(AS)</text>
<text x="232.5" y="44.2" transform="rotate(-90 232.5 44.2)">63 m</text>
<text x="220.4" y="63.3">630 A</text>
<text x="220.5" y="60.4">I.C en Carga.</text>
<text x="153.4" y="75.8">20 A, C</text>
<text x="153.4" y="82.6">Limitador sobretensión</text>
<text x="153.4" y="79.5">P de C:15 kA</text>
<text x="220.9" y="82.1">TI 800/5</text>
<text x="153.4" y="85.2">permanente y transit.</text>
<text x="153.4" y="89">Up: 1,2 kV</text>
<text x="153.4" y="92.7">Imax: 40 kA</text>
<text x="52.3" y="102.4">I.Autom.IV</text>
<text x="52.3" y="106.1">In=80 A</text>
<text x="86" y="102.4">I.Autom.IV</text>
<text x="86" y="106.1">In=100 A</text>
<text x="119.7" y="102.4">I.Autom.IV</text>
<text x="119.7" y="106.1">In=100 A</text>
<text x="153.4" y="106.8">I.MAG.IV</text>
<text x="187.1" y="106.8">I.MAG.IV</text>
<text x="220.8" y="102.4">I.Autom.IV</text>
<text x="220.8" y="106.1">In=100 A</text>
<text x="254.5" y="106.8">I.MAG.IV</text>
<text x="288.2" y="106.8">I.MAG.IV</text>
<text x="321.9" y="106.8">I.MAG.IV</text>
<text x="355.6" y="106.8">I.MAG.IV</text>
<text x="389.3" y="106.8">I.MAG.II</text>
<text x="52.3" y="109.8">Ireg=80 A</text>
<text x="52.3" y="113.6">P de C:15 kA</text>
<text x="86" y="109.8">Ireg=90 A</text>
<text x="86" y="113.6">Rele y transf.</text>
<text x="119.7" y="109.8">Ireg=90 A</text>
<text x="119.7" y="113.6">Rele y transf.</text>
<text x="153.4" y="110.5">40 A</text>
<text x="187.1" y="110.5">16 A</text>
<text x="220.8" y="109.8">Ireg=90 A</text>
<text x="220.8" y="113.6">Rele y transf.</text>
<text x="254.5" y="110.5">40 A</text>
<text x="288.2" y="110.5">40 A</text>
<text x="321.9" y="110.5">40 A</text>
<text x="355.6" y="110.5">40 A</text>
<text x="389.3" y="110.5">16 A</text>
<text x="52.3" y="117.3">Curva C</text>
<text x="86" y="117.3">Dif:500 mA,500 ms,AC</text>
<text x="119.7" y="117.3">Dif:500 mA,500 ms,AC</text>
<text x="153.4" y="114.2">P de C:15 kA</text>
<text x="153.4" y="117.9">Curva C</text>
<text x="187.1" y="114.2">P de C:15 kA</text>
<text x="187.1" y="117.9">Curva C</text>
<text x="220.8" y="117.3">Dif:500 mA,500ms,AC</text>
<text x="254.5" y="114.2">P de C:15 kA</text>
<text x="254.5" y="117.9">Curva C</text>
<text x="288.2" y="114.2">P de C:15 kA</text>
<text x="288.2" y="117.9">Curva C</text>
<text x="321.9" y="114.2">P de C:15 kA</text>
<text x="321.9" y="117.9">Curva C</text>
<text x="355.6" y="114.2">P de C:15 kA</text>
<text x="355.6" y="117.9">Curva C</text>
<text x="389.3" y="114.2">P de C:10 kA</text>
<text x="389.3" y="117.9">Curva C</text>
<text x="86" y="121">P de C:15 kA</text>
<text x="86" y="124.7">Curva C</text>
<text x="119.6" y="121">P de C:15 kA</text>
<text x="119.6" y="124.7">Curva C</text>
<text x="220.9" y="121.1">P de C:15 kA</text>
<text x="220.9" y="124.8">Curva C</text>
<text x="52.3" y="126">I.DIF.IV</text>
<text x="52.3" y="129.7">80A,500 mA</text>
<text x="153.4" y="126">I.DIF.IV</text>
<text x="153.4" y="129.7">40A,500 mA</text>
<text x="187.1" y="126">I.DIF.IV</text>
<text x="187.1" y="129.7">25A,500 mA</text>
<text x="254.5" y="126">I.DIF.IV</text>
<text x="254.5" y="129.7">40A,500 mA</text>
<text x="288.2" y="126">I.DIF.IV</text>
<text x="288.2" y="129.7">40A,500 mA</text>
<text x="321.9" y="126">I.DIF.IV</text>
<text x="321.9" y="129.7">40A,500 mA</text>
<text x="355.6" y="126">I.DIF.IV</text>
<text x="355.6" y="129.7">40A,500 mA</text>
<text x="389.3" y="126">I.DIF.II</text>
<text x="389.3" y="129.7">25A,30 mA</text>
<text x="52.3" y="133.4">AC</text>
<text x="153.4" y="133.4">AC</text>
<text x="187.1" y="133.4">AC</text>
<text x="254.5" y="133.4">AC</text>
<text x="288.2" y="133.4">AC</text>
<text x="321.9" y="133.4">AC</text>
<text x="355.6" y="133.4">AC</text>
<text x="389.3" y="133.4">AC</text>
<text x="47.9" y="191.8" transform="rotate(-90 47.9 191.8)">4x25+TTx16mm² Cu</text>
<text x="52" y="191.8" transform="rotate(-90 52 191.8)">Tetrap.Bandeja Perf.</text>
<text x="56" y="191.8" transform="rotate(-90 56 191.8)">0.6/1 kV,XLPE+Pol</text>
<text x="60.1" y="191.8" transform="rotate(-90 60.1 191.8)">RZ1-K(AS)</text>
<text x="81.6" y="191.8" transform="rotate(-90 81.6 191.8)">4x25+TTx16mm² Cu</text>
<text x="85.7" y="191.8" transform="rotate(-90 85.7 191.8)">Unip.Bandeja Perf.</text>
<text x="89.4" y="191.8" transform="rotate(-90 89.4 191.8)">0.6/1 kV,XLPE+Pol</text>
<text x="93.1" y="191.8" transform="rotate(-90 93.1 191.8)">RZ1-K(AS)</text>
<text x="115.3" y="191.8" transform="rotate(-90 115.3 191.8)">4x25+TTx16mm² Cu</text>
<text x="119.4" y="191.8" transform="rotate(-90 119.4 191.8)">Unip.Bandeja Perf.</text>
<text x="123.1" y="191.8" transform="rotate(-90 123.1 191.8)">0.6/1 kV,XLPE+Pol</text>
<text x="126.8" y="191.8" transform="rotate(-90 126.8 191.8)">RZ1-K(AS)</text>
<text x="149" y="191.8" transform="rotate(-90 149 191.8)">4x10+TTx10mm² Cu</text>
<text x="153.1" y="191.8" transform="rotate(-90 153.1 191.8)">Tetrap.Bandeja Perf.</text>
<text x="156.8" y="191.8" transform="rotate(-90 156.8 191.8)">0.6/1 kV,XLPE+Pol</text>
<text x="160.5" y="191.8" transform="rotate(-90 160.5 191.8)">RZ1-K(AS)</text>
<text x="182.7" y="191.8" transform="rotate(-90 182.7 191.8)">4x4+TTx4mm² Cu</text>
<text x="186.8" y="191.8" transform="rotate(-90 186.8 191.8)">Tetrap.Bandeja Perf.</text>
<text x="190.5" y="191.8" transform="rotate(-90 190.5 191.8)">0.6/1 kV,XLPE+Pol</text>
<text x="194.2" y="191.8" transform="rotate(-90 194.2 191.8)">RZ1-K(AS)</text>
<text x="216.4" y="191.8" transform="rotate(-90 216.4 191.8)">4x35+TTx16mm² Cu</text>
<text x="220.5" y="191.8" transform="rotate(-90 220.5 191.8)">Unip.Bandeja Perf.</text>
<text x="224.2" y="191.8" transform="rotate(-90 224.2 191.8)">0.6/1 kV,XLPE+Pol</text>
<text x="227.9" y="191.8" transform="rotate(-90 227.9 191.8)">RZ1-K(AS)</text>
<text x="250.1" y="191.8" transform="rotate(-90 250.1 191.8)">4x16+TTx16mm² Cu</text>
<text x="254.2" y="191.8" transform="rotate(-90 254.2 191.8)">Tetrap.Bandeja Perf.</text>
<text x="257.9" y="191.8" transform="rotate(-90 257.9 191.8)">0.6/1 kV,XLPE+Pol</text>
<text x="261.6" y="191.8" transform="rotate(-90 261.6 191.8)">RZ1-K(AS)</text>
<text x="384.9" y="191.8" transform="rotate(-90 384.9 191.8)">2x2,5+TTx2,5mm² Cu</text>
<text x="389" y="191.8" transform="rotate(-90 389 191.8)">0.6/1 kV XLPE</text>
<text x="393.1" y="191.8" transform="rotate(-90 393.1 191.8)">RZ1-K(AS)</text>
<text x="43.9" y="208.2">UTA 27.1</text>
<text x="78.6" y="208.2">UTA 26</text>
<text x="111.3" y="208.2">UTA 28.2</text>
<text x="145" y="208.2">UTA 35.1</text>
<text x="179.7" y="208.2">UTA 25</text>
<text x="212.4" y="208.2">UTA 28.1</text>
<text x="246.1" y="208.2">UTA 35.2</text>
<text x="278.1" y="208.2">RESERVA 1</text>
<text x="311.8" y="208.2">RESERVA 2</text>
<text x="345.5" y="208.2">RESERVA 3</text>
<text x="373.1" y="206.1">CUADRO DE CONTROL</text>
<text x="374" y="208.8">CC-CE-C2 + CE-GRAL</text>
<text x="38.1" y="212">43231W;12m;2.79%</text>
<text x="71.8" y="212">49551W;30m;3.33%</text>
<text x="105.5" y="212">49551W;89m;4.96%</text>
<text x="138.5" y="212">16406W;106m;4.71%</text>
<text x="172.9" y="212">5653W;115m;4.51%</text>
<text x="205.9" y="212">49551W;128m;4.91%</text>
<text x="239.6" y="212">16628W;142m;4.34%</text>
<text x="376.8" y="211.4">300W;10m;2.50%</text>
</g>
<g font-size="1.7">
<text x="376.2" y="269.9">DFO Expediente: DIN-611 19</text>
<text x="364.4" y="281.5">ELECTRICIDAD. ESQUEMAS UNIFILARES</text>
</g>
<g font-size="1.6">
<text x="249.6" y="83">Power Logic</text>
<text x="249.7" y="81">Analizador de redes</text>
<text x="249.6" y="84.9">PM5100 Modbus</text>
<text x="366.1" y="271.8">SOLUCIONES PRESCRIPTIVAS DE PCI EN T2-T3 y P1-P2 Y</text>
<text x="372.7" y="274">RENOVACIÓN DE CLIMATIZACIÓN EN T2</text>
</g>
<g font-size="1.3">
<text x="329.8" y="260.6">Ed.1</text>
<text x="333.6" y="260.6">28-10-2025</text>
<text x="341.8" y="260.6">As-Built. Edición primera</text>
<text x="363.2" y="268">PROYECTO:</text>
<text x="329.8" y="276.1">Dibujado por:</text>
<text x="329.8" y="279.9">Comprobado por:</text>
<text x="330" y="278">EUGENIO A. DEL CID GARRIDO</text>
<text x="330" y="281.8">EUGENIO A. DEL CID GARRIDO</text>
<text x="363.3" y="278.2">PLANO:</text>
<text x="363.4" y="276.2">SITUACIÓN: AEROPUERTO DE MÁLAGA - COSTA DEL SOL</text>
<text x="399.8" y="281.8">N. HOJA:</text>
<text x="405" y="279.7">0507</text>
<text x="329.9" y="283.7">Aprobado por:</text>
<text x="330" y="285.7">EUGENIO A. DEL CID GARRIDO</text>
<text x="330.1" y="287.5">ARCHIVO:</text>
<text x="365.9" y="286.6">(PASILLO CENTRAL GALERÍA INSTALACIONES)</text>
<text x="377.1" y="284.1">CUADRO C2</text>
<text x="399.7" y="285.5">ESCALA:</text>
<text x="400.4" y="287.1">A1:</text>
<text x="404.8" y="283.4">07/17</text>
<text x="405.4" y="287.1">S/E</text>
<text x="400.4" y="288.9">A3:</text>
<text x="405.4" y="288.9">S/E</text>
</g>
<text font-size="1.2" x="399.8" y="278.1">N. PLANO:</text>
<text font-size="1.1" x="336.6" y="288.4">0507 Electricidad. Esquemas unifilares</text>
<text font-size=".9" x="268.1" y="247.8">M‐0‐A</text>
</svg>
